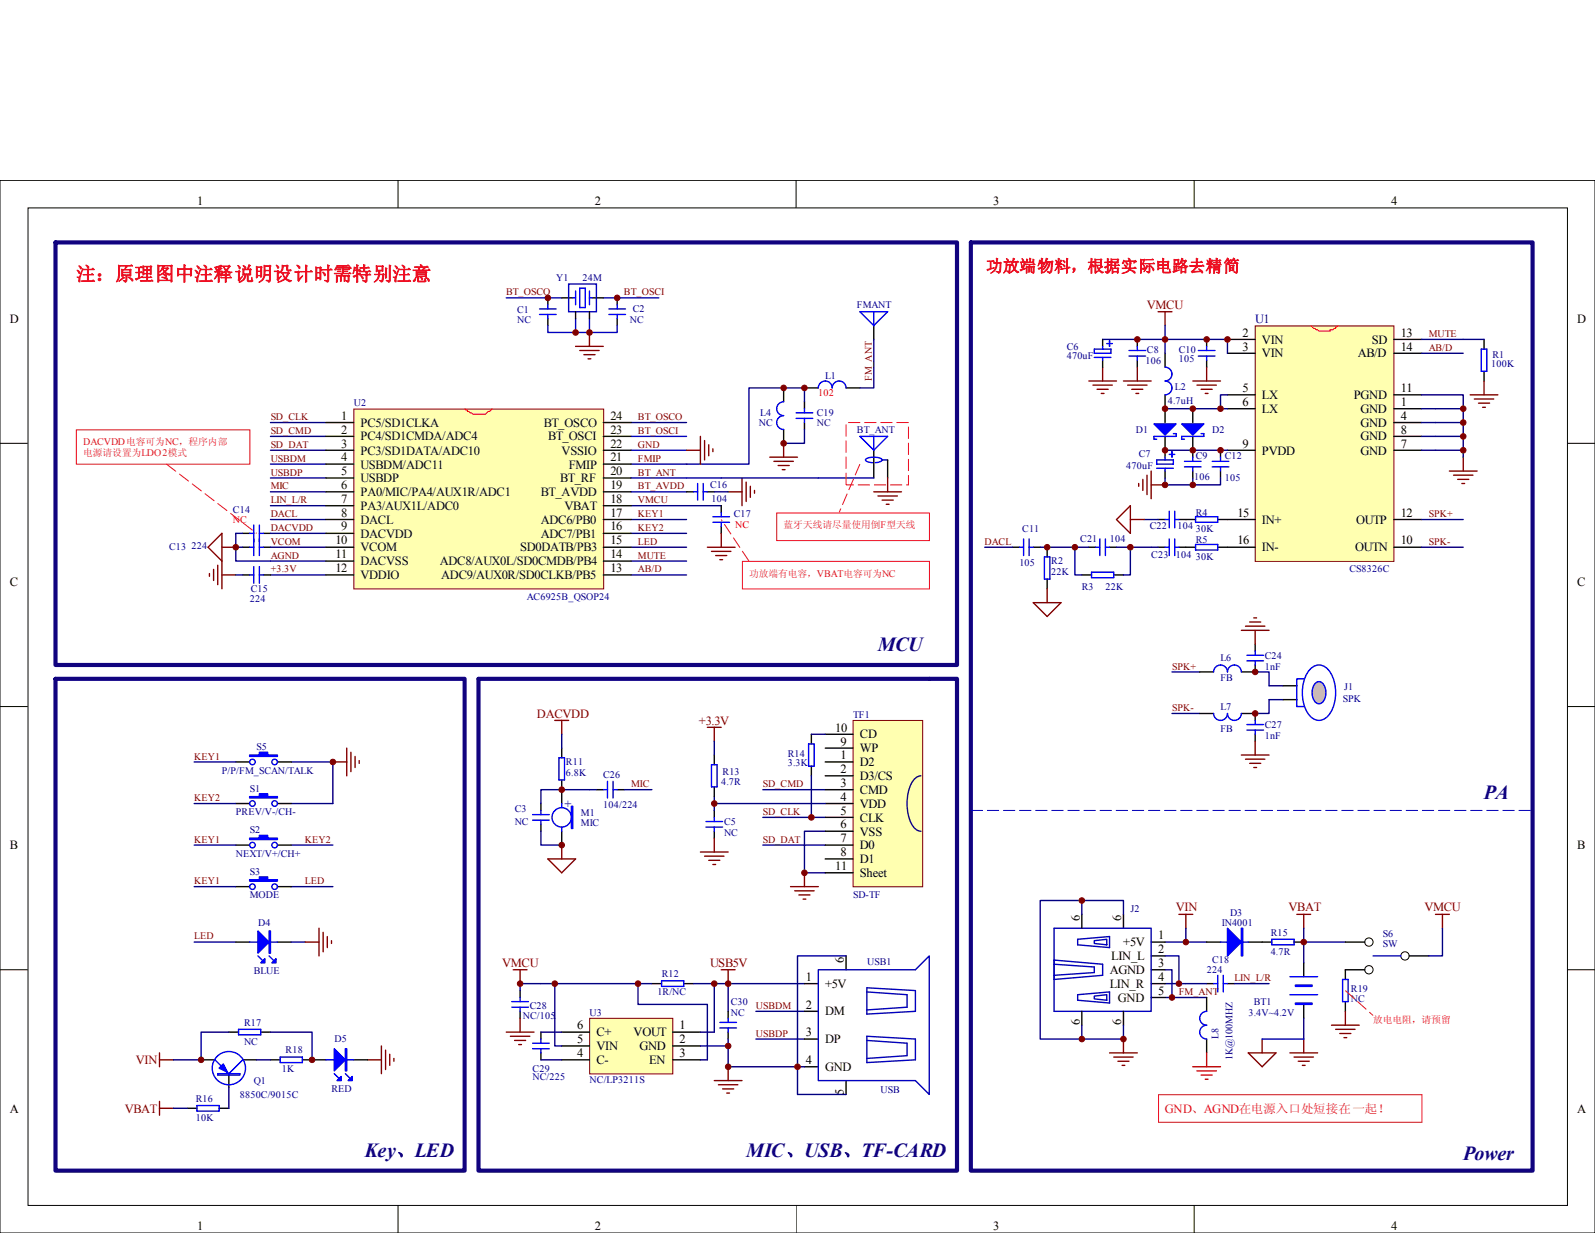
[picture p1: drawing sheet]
<svg xmlns="http://www.w3.org/2000/svg" width="279mm" height="216mm" viewBox="0 0 279 216" stroke-linecap="round" stroke-linejoin="round" font-family="sans-serif">
<g fill="none" stroke="#000" stroke-width=".18">
<path d="M0 31.6h279.4v184.3h-279.4zM4.9 36.4h269.7v174.7h-269.7zM69.7 31.5v4.9M139.5 31.5v4.9M209.2 31.5v4.9M0 77.6h4.9M274.5 77.6h4.9M0 123.7h4.9M274.5 123.7h4.9M0 169.8h4.9M274.5 169.8h4.9M69.7 211v4.9"/>
<path d="M139.5 211v4.9M209.2 211v4.9"/>
</g>
<path d="M123.9 127.4h2.4M125.1 127.4v2.4M138.5 155.3h4.8M139.2 156h3.4M139.9 156.7h2M140.7 157.4h.5M140.9 152.8v2.5" fill="none" stroke="#800000" stroke-width=".24"/>
<path d="M133.6 138.3h11M133.6 143.1h11M133.6 148h11M144.6 145.6h-3.7v7.2h3.7" fill="none" stroke="#000080" stroke-width=".24"/>
<path d="M149.5 126.2h12.1v29.1h-12.1z" fill="#ffffb0"/>
<path d="M149.4 126.2h12.2v29.1h-12.2z" fill="none" stroke="#800000" stroke-width=".18"/>
<g fill="none" stroke="#000" stroke-width=".24">
<path d="M42.5 93.4h1.2M42.5 95.8h1.2M46.2 93.4h1.2M46.2 95.8h1.2M98.4 131v1.7M98.4 136.6v4.1M104.5 138.3h1.2M108.1 138.3h1.2M125.1 132.2v1.7M125.1 137.8v1.7M142.1 128.6v1.7M142.1 134.1v1.7"/>
<path d="M144.6 128.6h4.8M144.6 135.8h4.8M144.6 138.3h4.8M144.6 131h4.8M144.6 133.4h4.8M224.7 120.1h2.5M224.7 122.5h2.5M94.8 140.7v1.2M94.8 144.3v1.3M98.4 145.6v2.4M125.1 141.9v1.2M125.1 145.6v1.2"/>
<path d="M144.6 148h4.8M144.6 140.7h4.8M144.6 143.1h4.8M144.6 145.6h4.8M144.6 150.4h4.8M144.6 152.8h4.8M41.3 165h2.4M48.6 165h2.4M211.4 172.2h1.2M215 172.2h1.2M47.4 185.6h1.7M53 185.6h4.1"/>
<path d="M62 185.6h2.4"/>
</g>
<path d="M161.3 135.8a2.14 2.14 0 0 0-1.7 1.5 8.3 8.3 0 0 0 .4 7.4l.8 .8 .5 .1" fill="none" stroke="#11037f" stroke-width=".24"/>
<path d="M205.3 117.7h4.9M104.5 138.3h-9.7v2.4M109.3 138.3h4.9M125.1 139.5v1.2h19.5M142.1 128.6h2.5M142.1 135.8v7.3M205.3 124.9h4.9M94.8 145.6v2.4h3.6M34 165h7.3" fill="none" stroke="#000080" stroke-width=".24"/>
<g fill="none" stroke="#00f" stroke-width=".24">
<path d="M43.7 93.4h.8M43.7 95.8h.8M44.5 91.9v5.4M45.4 93.4h.8M45.4 91.9v5.4M45.4 95.8h.8M228.4 118.9h-1.2v3.6M229.4 117.3a2.13 2.13 0 0 1 3.7 .6 7.1 7.1 0 0 1-.4 7.4 2.13 2.13 0 0 1-3.7-.6 7.1 7.1 0 0 1 .4-7.4zM97.9 132.7h1v3.9h-1zM105.7 138.3h.7M106.4 136.8v2.9M107.4 138.3h.7"/>
<path d="M107.4 136.8v2.9M124.6 133.9h1v3.9h-1zM141.6 130.3h1v3.8h-1zM93.3 143.6h2.9M93.3 142.6h2.9M94.8 141.9v.7M94.8 143.6v.7M98.4 140.7v.7M98.4 144.8v.8M123.7 143.9h2.9M123.7 144.8h2.9M125.1 143.1v.8"/>
<path d="M125.1 144.8v.8M43.7 165h4.9M45.2 167.4l1 1M47.1 167.4l1 1M212.6 172.2h.7M213.3 170.8v2.9M214.3 172.2h.7M214.3 170.8v2.9M49.1 185.1h3.9v1h-3.9zM57.1 185.6h4.9M58.6 188l.9 1M60.5 188l1 1"/>
<circle cx="98.4" cy="143.1" r="1.7"/>
</g>
<g fill="#00f" stroke="#00f" stroke-width=".24">
<path d="M58.6 183.6l1.9 2-1.9 1.9z"/>
<path d="M61 189.2l.7-.7v.7z"/>
<path d="M59 189.2l.8-.7v.7z"/>
<path d="M45.2 163l1.9 2-1.9 1.9z"/>
<path d="M48.3 167.9v.7h-.7z"/>
<path d="M46.4 167.9v.7h-.7z"/>
<path d="M100.1 141.2h.2v3.9h-.2z" fill-rule="evenodd"/>
<path d="M60.5 183.6h.2v3.9h-.2z" fill-rule="evenodd"/>
<path d="M47.1 163h.3v3.9h-.3z" fill-rule="evenodd"/>
</g>
<g fill="none" stroke="#800000" stroke-width=".24">
<path d="M97.2 126.1h2.4M98.4 126.1v2.5M96 150.4h4.8l-2.4 2.4zM98.4 148v2.4M122.7 149.2h4.9M123.4 149.9h3.4M124.2 150.6h1.9M124.9 151.4h.5M125.1 146.8v2.4M27.9 185.6h2.5M27.9 184.4v2.4M64.4 185.6h2.4"/>
<path d="M66.8 183.1v4.9M67.5 183.9v3.4M68.3 184.6v1.9M69 185.3v.5"/>
</g>
<path d="M9.7 42.4h157.9v74h-157.9zM170.1 42.4h98.4v162.6h-98.4zM9.7 118.9h71.7v86.1h-71.7zM83.8 118.9h83.8v86.1h-83.8z" fill="none" stroke="#11037f" stroke-width=".73"/>
<path d="M230.3 119.7a.96 .96 0 0 1 1-.3 .96 .96 0 0 1 .7 .7 2.5 2.5 0 0 1-.6 3 1.01 1.01 0 0 1-1.3-.7 2.8 2.8 0 0 1 .2-2.7z" fill-rule="evenodd" fill="#c0c0c0" stroke="#00f" stroke-width=".24"/>
<g fill="none" stroke="#00f" stroke-width=".24">
<path d="M94.5 54.1h2.9M94.5 55.1h2.9M96 53.4v.7M96 55.1v.7M100.3 52.2h.5M100.8 50.9v2.5M101.6 50.5h.9v3.4h-.9zM103.3 50.9v2.5M103.3 52.2h.4M106.7 54.1h2.9M106.7 55.1h2.9M108.1 53.4v.7"/>
<path d="M108.1 55.1v.7M150.6 54.6h4.9l-2.4 2.4zM153.1 54.6v2.4M137.3 70.4a1.21 1.21 0 0 0-1.2 1.2 1.21 1.21 0 0 0 1.2 1.2 1.21 1.21 0 0 0-1.2 1.2 1.21 1.21 0 0 0 1.2 1.2M139.5 73.3h2.9M139.5 72.3h2.9M140.9 71.6v.7M140.9 73.3v.7M143.3 67.9a1.21 1.21 0 0 1 1.3-1.2 1.21 1.21 0 0 1 1.2 1.2 1.22 1.22 0 0 1 1.2-1.2 1.22 1.22 0 0 1 1.2 1.2M150.6 76.4h4.9l-2.4 2.4zM153.1 76.4v2.4M44.5 99.2v2.9"/>
<path d="M45.4 99.2v2.9M121.5 86.1h.7M122.2 84.7v2.9M123.2 86.1h.7M123.2 84.7v2.9M124.9 90.5h2.9M124.9 91.5h2.9M126.3 89.8v.7M126.3 91.5v.7M152.8 81a1.26 1.26 0 0 1-1.2-.5 2.5 2.5 0 0 1 2.8-.2l.1 .2a1.28 1.28 0 0 1-1.2 .5M43.7 100.7h.8M45.4 100.7h.8"/>
<path d="M227.2 122.5v1.2h1.2M211.4 177.1a1.21 1.21 0 0 0-1.2 1.2 1.21 1.21 0 0 0 1.2 1.2 1.21 1.21 0 0 0-1.2 1.2 1.21 1.21 0 0 0 1.2 1.2M213.8 165h4.9M222.8 164.5h3.9v.9h-3.9zM225.9 174.2h4.9M225.9 171h4.9M235.2 171.5h1v3.9h-1zM240.5 167.4h4.9M34.5 193.6h3.9v1h-3.9zM37.7 185.6l2.4 2.4 2.4-2.4M38.1 188h3.9v.2h-3.9zM41.5 184.5a2.91 2.91 0 0 0-4.3 2.4 2.91 2.91 0 0 0 4 2.8 2.91 2.91 0 0 0 .8-4.9l-.4-.3"/>
<path d="M41.8 180.2h3.9v1h-3.9zM221.1 181.9h7.3"/>
<circle cx="44.2" cy="133.4" r=".49"/>
<circle cx="48.1" cy="133.4" r=".49"/>
<circle cx="44.2" cy="148" r=".49"/>
<circle cx="44.2" cy="155.3" r=".49"/>
<circle cx="44.2" cy="140.7" r=".49"/>
<circle cx="48.1" cy="148" r=".49"/>
<circle cx="48.1" cy="140.7" r=".49"/>
<circle cx="48.1" cy="155.3" r=".49"/>
</g>
<g fill="none" stroke="#800000" stroke-width=".24">
<path d="M37.4 99.7v1.9M38.1 99v3.4M38.9 98.2l-2.5-2.4 2.5-2.4v9.7M38.9 95.8h2.4M123.9 95.8h4.9M124.6 96.5h3.4M125.4 97.3h1.9M126.1 98h.5M126.3 93.4v2.4M36.7 100.4v.5M38.9 100.7h2.4M58.3 133.4h2.4"/>
<path d="M60.7 131v4.8M61.5 131.7v3.4M62.2 132.5v1.9M62.9 133.2v.5M53.5 165h2.4M55.9 162.5v4.9M56.6 163.3v3.4M57.3 164v1.9M58.1 164.7v.5M206.5 160.1h2.4M207.7 160.1v2.4M227.2 160.1h2.4"/>
<path d="M228.4 160.1v2.4M233.2 179.5h4.9M235.7 177.1v2.4M251.5 160.1h2.4M252.7 160.1v2.4M27.9 192.9v2.4M27.9 194.1h2.5M194.4 184.4h4.8M195.1 185.1h3.4M195.8 185.8h2M196.6 186.5h.4M196.8 181.9v2.5"/>
<path d="M218.7 184.4h4.8l-2.4 2.4zM221.1 181.9v2.5M225.9 184.4h4.9M226.7 185.1h3.4M227.4 185.8h2M228.1 186.5h.5M228.4 181.9v2.5M234 180.2h3.4M234.7 181h1.9M235.4 181.7h.5"/>
</g>
<g fill="none" stroke="#000080" stroke-width=".24">
<path d="M153.1 59.4v8.5h-2.5M47.4 74h9.7M47.4 76.4h9.7M47.4 78.8h9.7M110.5 74h9.8M140.9 70.3v-2.4h-9.7v13.4h-20.7M140.9 75.2v2.4h-3.6M41.3 95.8h1.2M42.5 93.4h-1.2v4.8h15.8M47.4 88.5h9.7M47.4 93.4h9.7M47.4 95.8h9.7"/>
<path d="M47.4 81.3h9.7M47.4 83.7h9.7M47.4 86.1h9.7M47.4 91h9.7M110.5 88.5h15.8M110.5 93.4h9.8M110.5 95.8h9.8M110.5 98.2h9.8M41.3 100.7h1.2M47.4 100.7h9.7M110.5 100.7h9.8M51 133.4h7.3"/>
<path d="M98.4 128.6v2.4M125.1 129.8v2.4M51 140.7h7.3M51 148h7.3M51 155.3h7.3M125.1 140.7v1.2M189.5 157.7v2.4M51 165h2.5M189.5 179.5v2.4M196.8 160.1v-2.4h-14.6v24.2h14.6v-2.4M204.1 169.8h1.2v4.9M204.1 167.4h2.4v4.8"/>
<path d="M204.1 172.2h7.3M204.1 165h7.3M204.1 174.7h7.3M207.7 162.5v2.5M216.2 172.2h6.1M228.4 165h7.3M228.4 162.5v6.1M228.4 178.3v3.6M252.7 162.5v4.9h-2.5M30.4 194.1h2.4M40.1 180.7h-4.9v4.9h-4.8M40.1 190.4v3.7"/>
<path d="M44.9 185.6h2.5M47.4 180.7h7.3v4.9"/>
</g>
<g fill="none" stroke="#000" stroke-width=".24">
<path d="M96 52.2v1.2M96 55.8v1.2M98.4 52.2h1.9M100.8 54.6v1.2M103.3 54.6v1.2M103.7 52.2h2M108.1 52.2v1.2M108.1 55.8v1.2M153.1 57v2.4M137.3 67.9v2.4M137.3 75.2v2.4M140.9 67.9h2.4"/>
<path d="M140.9 70.3v1.3M140.9 74v1.2M148.2 67.9h2.4M153.1 78.8v4.9M120.3 86.1h1.2M123.9 86.1h1.2M126.3 88.5v1.3M126.3 92.2v1.2M155.5 80.5v3.2M42.5 100.7h1.2M46.2 100.7h1.2M41.3 133.4h2.4"/>
<path d="M48.6 133.4h2.4M41.3 140.7h2.4M41.3 148h2.4M41.3 155.3h2.4M48.6 140.7h2.4M48.6 148h2.4M48.6 155.3h2.4M189.5 160.1v2.4M189.5 177.1v2.4M196.8 160.1v2.4M196.8 177.1v2.4M201.7 165h2.4"/>
<path d="M201.7 174.7h2.4M201.7 172.2h2.4M201.7 169.8h2.4M201.7 167.4h2.4M211.4 165h2.4M211.4 174.7v2.4M218.7 165h4.1M226.7 165h1.7M228.4 168.6v2.4M228.4 175.9v2.4M235.7 165h3.4M235.7 175.4v1.7"/>
<path d="M239.1 169.8h-3.4v1.7M246.8 167.4h3.4M32.8 194.1h1.7M35.2 185.6h2.5M38.4 194.1h1.7M40.1 188v2.4M40.1 180.7h1.7M42.5 185.6h2.4M45.7 180.7h1.7M211.4 181.9v2.5"/>
</g>
<g fill="#00f" stroke="#00f" stroke-width=".24">
<path d="M215 162.5l2.4 2.5-2.4 2.4z"/>
<path d="M38.4 187l.7-.7 .7 1.5z"/>
<path d="M217.4 162.5h.3v4.9h-.3z" fill-rule="evenodd"/>
<path d="M226.9 172.5h2.9v.2h-2.9z" fill-rule="evenodd"/>
<path d="M226.9 175.6h2.9v.3h-2.9z" fill-rule="evenodd"/>
<path d="M43.7 132.2h1.7v-.5h1.5v.5h1.7v.3h-4.9z" fill-rule="evenodd"/>
<path d="M43.7 139.5h1.7v-.5h1.5v.5h1.7v.2h-4.9z" fill-rule="evenodd"/>
<path d="M43.7 146.8h1.7v-.5h1.5v.5h1.7v.2h-4.9z" fill-rule="evenodd"/>
<path d="M43.7 154h1.7v-.4h1.5v.4h1.7v.3h-4.9z" fill-rule="evenodd"/>
</g>
<g fill="none" stroke="#0000bf" stroke-width=".24">
<path d="M88.7 52.2h9.7M96 57v1.2h12.1v-1.2M99.6 49.7h4.9v4.9h-4.9zM100.8 55.8v2.4M103.3 55.8v2.4M105.7 52.2h9.7M110.5 76.4h9.8M110.5 78.8h9.8M110.5 83.7h15.8M110.5 86.1h9.8M143.3 83.7h9.8M154.5 80.5h1"/>
<path d="M184.6 162.5h17.1v14.6h-17.1zM184.6 168.8l7.1 .5v1l-7.1 .5M184.6 168.1l8.6 .7v2l-8.6 .7M188.8 164.5l5.6-.5v1.9l-5.6-.5zM188.8 174.2l5.6-.5v1.9l-5.6-.5zM191.7 174.4l2.2-.2v.9l-2.2-.2zM191.7 164.7l2.2-.2v.9l-2.2-.2z"/>
</g>
<path d="M208.9 186.8h4.9M209.7 187.5h3.4M210.4 188.2h1.9M211.1 189h.5M211.4 184.4v2.4" fill="none" stroke="#bf0000" stroke-width=".24"/>
<g fill="none" stroke="#000" stroke-width=".18">
<circle cx="239.8" cy="169.8" r=".73"/>
<circle cx="239.8" cy="165" r=".73"/>
<circle cx="246.1" cy="167.4" r=".73"/>
</g>
<path d="M235.7 173.5l4.8 4.3" fill="none" stroke="#ee0e22" stroke-width=".18" stroke-dasharray="2.1 .7" stroke-linecap="butt"/>
<path d="M202.9 191.7h46.2v4.8h-46.2z" fill="none" stroke="#ee0e22" stroke-width=".18"/>
<path d="M220 57.2h24.2v41.1h-24.2z" fill="#ffffb0"/>
<path d="M219.9 57.1h24.3v41.2h-24.3z" fill="none" stroke="#800000" stroke-width=".18"/>
<g fill="none" stroke="#000" stroke-width=".24">
<path d="M193.2 59.4v1.2M199.2 59.4v1.2M211.4 59.4v1.2M215 59.4h4.9M244.2 59.4h4.8M260 59.4v1.7M193.2 63.1v1.2M199.2 63.1v1.2M204.1 61.9v2.4M204.1 69.1v4.9M204.1 76.4v3.7M208.9 71.6v2.4"/>
<path d="M208.9 76.4v3.7M211.4 63.1v1.2M213.8 78.8v1.3M215 61.9h4.9M215 69.1h4.9M215 78.8h4.9M215 71.6h4.9M244.2 61.9h4.8M244.2 74h4.8M244.2 69.1h4.8M244.2 78.8h4.8M244.2 71.6h4.8"/>
<path d="M244.2 76.4h4.8M260 65v1.7M177.4 95.8h1.2M181 95.8h1.2M183.4 95.8v1.7M190.7 95.8h1.2M194.4 95.8h1.2M202.9 95.8h1.2M202.9 91h1.2M204.1 82.5v1.2M206.5 95.8h2.9M206.5 91h2.9"/>
<path d="M208.9 82.5v1.2M213.3 95.8h6.6M213.3 91h6.6M213.8 82.5v1.2M244.2 95.8h4.8M244.2 91h4.8M183.4 101.4v1.7M189.5 100.7h1.7M195.1 100.7h1.7M210.2 117.7h2.4M219.9 116.4v1.3h-2.5M219.9 112.8v1.2"/>
<path d="M210.2 124.9h2.4M217.4 124.9h2.5v1.2M219.9 128.6v1.2M140.9 172.2h2.4M140.9 177.1h2.4M148.2 167.4v2.4M140.9 181.9h2.4M140.9 186.8h2.4M148.2 189.2v2.4"/>
</g>
<path d="M229.6 57l.5 .5h.2a2.51 2.51 0 0 0 2.2 .5h.5v-.3h.5l.2-.2h.3v-.2h.2l.3-.3" fill="none" stroke="#f00" stroke-width=".18"/>
<g fill="none" stroke="#000080" stroke-width=".24">
<path d="M193.2 59.4h21.8v2.5M204.1 57v4.9M249 59.4h11M204.1 78.8h10.9M213.8 71.6h1.2M215 69.1h-1.2v2.5h-9.7M249 69.1h7.3v11M249 78.8h7.3M249 71.6h7.3M249 61.9h7.3M249 74h7.3M249 76.4h7.3"/>
<path d="M172.5 95.8h4.9M182.2 95.8h6.1M190.7 95.8h-2.4v4.9h1.2M195.6 95.8h7.3M198 95.8v4.9h-1.2M200.4 91h2.5M204.1 83.7v1.2h9.7v-1.2M208.9 83.7v1.2M249 91h7.3M249 95.8h7.3M219.9 117.7h2.4v2.4h2.4M224.7 122.5h-2.4v2.4h-2.4"/>
<path d="M127.6 172.2h13.3M132.4 177.1h8.5M148.2 167.4h-8.5v24.2h8.5M127.6 186.8h13.3M132.4 181.9h8.5"/>
</g>
<g fill="none" stroke="#00f" stroke-width=".24">
<path d="M194.4 59.7v.9M191.7 61.1h2.9v.8h-2.9zM191.7 62.6h2.9M193.2 60.6v.5M193.2 62.6v.5M193.9 60.2h.9M197.8 62.3h2.9M197.8 61.4h2.9M199.2 60.6v.8M199.2 62.3v.8M204.1 64.3a1.21 1.21 0 0 1 1.2 1.2 1.21 1.21 0 0 1-1.2 1.2 1.21 1.21 0 0 1 1.2 1.2 1.21 1.21 0 0 1-1.2 1.2M204.8 79.6h1"/>
<path d="M205.3 79.1v1M205.5 75.9h.5v.5h-3.9v.5h.5M209.9 62.3h2.9M209.9 61.4h2.9M210.4 75.9h.5v.5h-3.9v.5h.5M211.4 60.6v.8M211.4 62.3v.8M259.5 61.1h1v3.9h-1zM178.6 95.8h.7M179.3 94.4v2.9M180.3 95.8h.7M180.3 94.4v2.9"/>
<path d="M182.9 97.5h1v3.9h-1zM191.9 95.8h.8M192.7 94.4v2.9M193.6 95.8h.8M193.6 94.4v2.9M202.6 80.5h2.9v.8h-2.9zM202.6 82h2.9M204.1 80.1v.4M204.1 82v.5M204.1 95.8h.7M204.1 91h.7M204.8 89.5v2.9"/>
<path d="M204.8 94.4v2.9M205.8 95.8h.7M205.8 89.5v2.9M205.8 94.4v2.9M205.8 91h.7M207.5 81.8h2.9M207.5 80.8h2.9M208.9 80.1v.7M208.9 81.8v.7M209.4 90.5h3.9v1h-3.9zM209.4 95.3h3.9v1h-3.9zM212.3 81.8h3"/>
<path d="M212.3 80.8h3M213.8 80.1v.7M213.8 81.8v.7M191.2 100.2h3.9v1h-3.9zM212.6 117.7a1.22 1.22 0 0 1 1.2-1.3 1.22 1.22 0 0 1 1.2 1.3 1.21 1.21 0 0 1 1.2-1.3 1.21 1.21 0 0 1 1.3 1.3M218.4 114.7h2.9M218.4 115.7h2.9M219.9 114v.7M219.9 115.7v.7M212.6 124.9a1.22 1.22 0 0 0 1.2 1.2 1.22 1.22 0 0 0 1.2-1.2 1.21 1.21 0 0 0 .9 1.2 1.21 1.21 0 0 0 1.3-.5l.3-.7M218.4 126.9h2.9M218.4 127.8h2.9"/>
<path d="M219.9 126.1v.8M219.9 127.8v.8"/>
</g>
<g fill="none" stroke="#800000" stroke-width=".24">
<path d="M103.3 58.2v2.4M202.9 54.6h2.4M204.1 54.6v2.4M100.8 60.6h4.9M101.6 61.4h3.4M102.3 62.1h1.9M103 62.8h.5M120.3 78.8h2.4M122.7 76.4v4.9M123.4 77.1v3.4M124.2 77.9v1.9M124.9 78.6v.5"/>
<path d="M137.3 77.6v2.5M190.7 66.7h4.9M191.4 67.4h3.4M192.2 68.2h1.9M192.9 68.9h.5M193.2 64.3v2.4M196.8 66.7h4.9M197.5 67.4h3.4M198.3 68.2h1.9M199 68.9h.5M199.2 64.3v2.4M208.9 66.7h4.9"/>
<path d="M209.7 67.4h3.4M210.4 68.2h1.9M211.1 68.9h.5M211.4 64.3v2.4M257.5 69.1h4.9M258.3 69.9h3.4M259 70.6h1.9M259.7 71.3h.5M260 66.7v2.4M127.6 86.1h2.4M130 83.7v4.8M130.7 84.4v3.4"/>
<path d="M131.4 85.1v2M132.2 85.9v.5M134.8 80.1h4.9M135.6 80.8h3.4M136.3 81.5h1.9M137 82.2h.5M153.1 86.1h4.8M153.8 86.8h3.4M154.5 87.6h2M155.2 88.3h.5M155.5 83.7v2.4M195.6 91l2.4-2.5v4.9z"/>
<path d="M198 91h2.4M199.5 84.7v.4M200.2 83.9v2M200.9 83.2v3.4M201.7 82.5v4.8M201.7 84.9h2.4M253.9 82.5h4.8M254.6 83.2h3.4M255.3 83.9h2M256.1 84.7h.5M256.3 80.1v2.4M181 105.5h4.9l-2.5 2.4z"/>
<path d="M183.4 103.1v2.4M217.4 110.4h4.9M218.2 109.6h3.4M218.9 108.9h1.9M219.6 108.2h.5M219.9 110.4v2.4M217.4 132.2h4.9M218.2 132.9h3.4M218.9 133.7h1.9M219.6 134.4h.5M219.9 129.8v2.4M126.3 169.8h2.5"/>
<path d="M127.6 169.8v2.4M125.1 189.2h4.9M125.9 189.9h3.4M126.6 190.7h1.9M127.3 191.4h.5M127.6 186.8v2.4"/>
</g>
<g fill="#00f" stroke="#00f" stroke-width=".24">
<path d="M202.1 74.2h3.9l-1.9 2z"/>
<path d="M207 74.2h3.9l-2 2z"/>
</g>
<g fill="#800000" stroke="#800000" stroke-width=".18">
<circle cx="219.9" cy="117.7" r=".49"/>
<circle cx="219.9" cy="124.9" r=".49"/>
<circle cx="215" cy="59.4" r=".49"/>
<circle cx="211.4" cy="59.4" r=".48"/>
<circle cx="199.2" cy="59.4" r=".49"/>
<circle cx="204.1" cy="71.6" r=".49"/>
<circle cx="204.1" cy="59.4" r=".49"/>
<circle cx="204.1" cy="78.8" r=".49"/>
<circle cx="208.9" cy="71.6" r=".49"/>
<circle cx="208.9" cy="78.8" r=".49"/>
<circle cx="213.8" cy="71.6" r=".48"/>
<circle cx="213.8" cy="78.8" r=".48"/>
<circle cx="204.1" cy="84.9" r=".49"/>
<circle cx="208.9" cy="84.9" r=".49"/>
<circle cx="256.3" cy="71.6" r=".49"/>
<circle cx="256.3" cy="74" r=".49"/>
<circle cx="256.3" cy="76.4" r=".49"/>
<circle cx="256.3" cy="78.8" r=".49"/>
<circle cx="198" cy="95.8" r=".49"/>
<circle cx="188.3" cy="95.8" r=".48"/>
<circle cx="183.4" cy="95.8" r=".48"/>
<circle cx="140.9" cy="152.8" r=".48"/>
<circle cx="125.1" cy="140.7" r=".49"/>
<circle cx="142.1" cy="143.1" r=".49"/>
</g>
<path d="M170.1 141.9h98.4" fill="none" stroke="#0000bf" stroke-width=".18" stroke-dasharray="2.1 .7" stroke-linecap="butt"/>
<path d="M127.6 172.2v4.9" fill="none" stroke="#11037f" stroke-width=".24"/>
<path d="M143.3 169.8h17.1l2.4-2.4v24.2l-2.4-2.4h-17.1zM151.8 173.7l7.1 .5v2.2l-7.1 .4M151.8 173l8.6 .5v3.6l-8.6 .5zM151.8 182.2l7.1 .5v2.1l-7.1 .5M151.8 181.5l8.6 .4v3.7l-8.6 .5z" fill="none" stroke="#0000bf" stroke-width=".24"/>
<path d="M103.4 178.4h14.5v9.6h-14.5z" fill="#ffffb0"/>
<path d="M103.3 178.3h14.6v9.7h-14.6z" fill="none" stroke="#800000" stroke-width=".18"/>
<g fill="none" stroke="#000" stroke-width=".24">
<path d="M91.1 173.5v1.2M91.1 177.1v1.2M114.2 172.2h1.7M119.8 172.2h1.7M127.6 177.1v1.2M94.8 180.7v1.2M94.8 184.4v1.2M98.4 180.7h4.9M98.4 183.1h4.9M98.4 185.6h4.9M117.8 180.7h4.9M117.8 183.1h4.9"/>
<path d="M117.8 185.6h4.9M127.6 180.7v1.2"/>
</g>
<g fill="none" stroke="#00f" stroke-width=".24">
<path d="M89.7 176.4h2.9M89.7 175.4h2.9M91.1 174.7v.7M91.1 176.4v.7M115.9 171.8h3.9v.9h-3.9zM126.1 180h2.9M126.1 179h2.9M127.6 178.3v.7M127.6 180v.7M93.3 182.7h2.9M93.3 183.6h2.9M94.8 181.9v.8"/>
<path d="M94.8 183.6v.8"/>
</g>
<path d="M89.9 169.8h2.4M91.1 169.8v2.4M91.1 178.3v2.4M88.7 180.7h4.8M89.4 181.5h3.4M90.1 182.2h2M90.9 182.9h.5" fill="none" stroke="#800000" stroke-width=".24"/>
<path d="M110.5 91h9.8M97.2 172.2v10.9h1.2M111.8 172.2v3.7h12.1v9.7h-1.2M114.2 172.2h-23.1v1.3M121.5 172.2h6.1M125.1 172.2v8.5h-2.4M94.8 180.7h3.6M94.8 185.6h3.6M122.7 183.1h4.9M127.6 181.9v4.9" fill="none" stroke="#000080" stroke-width=".24"/>
<g fill="#800000" stroke="#800000" stroke-width=".18">
<circle cx="127.6" cy="172.2" r=".48"/>
<circle cx="127.6" cy="186.8" r=".48"/>
<circle cx="139.7" cy="186.8" r=".49"/>
<circle cx="125.1" cy="172.2" r=".49"/>
<circle cx="97.2" cy="172.2" r=".49"/>
<circle cx="127.6" cy="183.2" r=".48"/>
<circle cx="111.8" cy="172.2" r=".49"/>
<circle cx="91.1" cy="172.2" r=".48"/>
<circle cx="196.8" cy="181.9" r=".48"/>
<circle cx="189.5" cy="157.7" r=".49"/>
<circle cx="189.5" cy="181.9" r=".49"/>
<circle cx="207.7" cy="165" r=".48"/>
<circle cx="228.4" cy="165" r=".49"/>
<circle cx="205.3" cy="174.7" r=".48"/>
<circle cx="206.5" cy="172.2" r=".49"/>
</g>
<path d="M62.1 71.7h43.6v31.4h-43.6z" fill="#ffffb0"/>
<path d="M62 71.6h43.7v31.5h-43.7z" fill="none" stroke="#800000" stroke-width=".18"/>
<g fill="none" stroke="#080d02" stroke-width=".24">
<path d="M57.1 76.4h4.9M57.1 74h4.9M57.1 78.8h4.9M105.7 76.4h4.8M105.7 74h4.8M105.7 78.8h4.8M57.1 91h4.9M57.1 95.8h4.9M57.1 88.5h4.9M57.1 98.2h4.9M57.1 93.4h4.9M57.1 83.7h4.9"/>
<path d="M57.1 81.3h4.9M57.1 86.1h4.9M105.7 91h4.8M105.7 95.8h4.8M105.7 88.5h4.8M105.7 98.2h4.8M105.7 93.4h4.8M105.7 83.7h4.8M105.7 81.3h4.8M105.7 86.1h4.8M57.1 100.7h4.9M105.7 100.7h4.8"/>
</g>
<path d="M81.4 71.6l.2 .2h.3v.2h.2a2.49 2.49 0 0 0 2.2 .5 .92 .92 0 0 0 1.2-.5h.3l.4-.4" fill="none" stroke="#f00" stroke-width=".18"/>
<path d="M125.1 86.1h2.5M126.3 83.7h17M34 133.4h7.3M58.3 133.4v7.3M34 140.7h7.3M34 148h7.3M34 155.3h7.3" fill="none" stroke="#000080" stroke-width=".24"/>
<g fill="#800000" stroke="#800000" stroke-width=".18">
<circle cx="98.4" cy="138.3" r=".49"/>
<circle cx="98.4" cy="148" r=".49"/>
<circle cx="54.7" cy="185.6" r=".48"/>
<circle cx="35.2" cy="185.6" r=".48"/>
<circle cx="58.3" cy="133.4" r=".49"/>
<circle cx="96" cy="52.2" r=".48"/>
<circle cx="108.1" cy="52.2" r=".49"/>
<circle cx="100.8" cy="58.2" r=".49"/>
<circle cx="103.3" cy="58.2" r=".49"/>
<circle cx="41.3" cy="95.8" r=".49"/>
<circle cx="140.9" cy="67.9" r=".48"/>
<circle cx="137.3" cy="77.6" r=".49"/>
<circle cx="137.3" cy="67.9" r=".49"/>
</g>
<path d="M13.4 75.3h30.4v6h-30.4zM130 98.3h32.8v4.8h-32.8zM136.1 89.8h26.7v4.9h-26.7z" fill="none" stroke="#ee0e22" stroke-width=".18"/>
<path d="M29.2 81.3l15.7 12.1M131.2 98.2l-4.9-7.2M148.2 84.9v-10.9h10.9v10.9h-10.9M150.6 81.3l-3.6 8.5" fill="none" stroke="#ee0e22" stroke-width=".18" stroke-dasharray="2.1 .7" stroke-linecap="butt"/>
<g font-size="3.5" fill="#11037f">
<text x="153.8" y="114">MCU</text>
<text x="259.9" y="140">PA</text>
<text x="63.9" y="202.5">Key、LED</text>
<text x="130.7" y="202.5">MIC、USB、TF-CARD</text>
<text x="256.3" y="203">Power</text>
</g>
<text font-size="3.4" fill="#ee0e22" x="13.4" y="49.1">注：原理图中注释说明设计时需特别注意</text>
<text font-size="2.9" fill="#ee0e22" x="172.7" y="47.6">功放端物料，根据实际电路去精简</text>
<g font-size="2.2">
<text x="34.5" y="35.9">1</text>
<text x="104.2" y="35.9">2</text>
<text x="174" y="35.9">3</text>
<text x="243.7" y="35.9">4</text>
<text x="1.7" y="56.6">D</text>
<text x="217.7" y="58.9">2</text>
<text x="245.4" y="58.9">13</text>
<text x="276.3" y="56.6">D</text>
<text x="217.7" y="61.4">3</text>
<text x="221.1" y="60.2">VIN</text>
<text x="221.1" y="62.6">VIN</text>
<text x="237.8" y="62.6">AB/D</text>
<text x="240.3" y="60.2">SD</text>
<text x="245.4" y="61.4">14</text>
<text x="217.7" y="68.7">5</text>
<text x="217.7" y="71.1">6</text>
<text x="221.1" y="69.8">LX</text>
<text x="237.2" y="69.8">PGND</text>
<text x="245.4" y="71.1">1</text>
<text x="245.4" y="68.7">11</text>
<text x="221.1" y="72.3">LX</text>
<text x="238.3" y="74.8">GND</text>
<text x="238.3" y="77.1">GND</text>
<text x="238.3" y="72.3">GND</text>
<text x="245.4" y="73.5">4</text>
<text x="245.4" y="75.9">8</text>
<text x="217.7" y="78.4">9</text>
<text x="221.1" y="79.6">PVDD</text>
<text x="238.3" y="79.6">GND</text>
<text x="245.4" y="78.4">7</text>
<text x="216.7" y="95.3">16</text>
<text x="216.7" y="90.5">15</text>
<text x="221.1" y="91.7">IN+</text>
<text x="237.6" y="91.7">OUTP</text>
<text x="245.4" y="95.3">10</text>
<text x="245.4" y="90.5">12</text>
<text x="221.1" y="96.5">IN-</text>
<text x="237.4" y="96.5">OUTN</text>
<text x="1.7" y="102.6">C</text>
<text x="276.3" y="102.6">C</text>
<text x="146.3" y="128.1">10</text>
<text x="147.2" y="130.6">9</text>
<text x="150.6" y="129.3">CD</text>
<text x="150.6" y="131.7">WP</text>
<text x="147.2" y="135.4">2</text>
<text x="147.2" y="137.8">3</text>
<text x="147.2" y="132.9">1</text>
<text x="150.6" y="136.6">D3/CS</text>
<text x="150.6" y="134.2">D2</text>
<text x="147.2" y="140.2">4</text>
<text x="147.2" y="142.7">5</text>
<text x="150.6" y="141.5">VDD</text>
<text x="150.6" y="143.8">CLK</text>
<text x="150.6" y="139">CMD</text>
<text x="1.7" y="148.7">B</text>
<text x="147.2" y="147.5">7</text>
<text x="147.2" y="145">6</text>
<text x="147.2" y="149.9">8</text>
<text x="150.6" y="148.7">D0</text>
<text x="150.6" y="146.3">VSS</text>
<text x="276.3" y="148.7">B</text>
<text x="146.3" y="152.3">11</text>
<text x="150.6" y="151.1">D1</text>
<text x="150.6" y="153.6">Sheet</text>
<text x="189.1" y="161.3" transform="rotate(-90 189.1 161.3)">6</text>
<text x="196.4" y="161.3" transform="rotate(-90 196.4 161.3)">6</text>
<text x="196.8" y="165.7">+5V</text>
<text x="202.9" y="166.9">2</text>
<text x="202.9" y="164.5">1</text>
<text x="141.1" y="171.8">1</text>
<text x="144.5" y="173">+5V</text>
<text x="147.8" y="168.6" transform="rotate(-90 147.8 168.6)">6</text>
<text x="194.4" y="173">LIN_R</text>
<text x="194.4" y="170.5">AGND</text>
<text x="194.6" y="168.1">LIN_L</text>
<text x="202.9" y="171.8">4</text>
<text x="202.9" y="169.3">3</text>
<text x="141.1" y="176.6">2</text>
<text x="144.5" y="177.8">DM</text>
<text x="189.1" y="179.5" transform="rotate(-90 189.1 179.5)">6</text>
<text x="195.8" y="175.4">GND</text>
<text x="196.4" y="179.5" transform="rotate(-90 196.4 179.5)">6</text>
<text x="202.9" y="174.2">5</text>
<text x="101.1" y="185.1">4</text>
<text x="101.1" y="182.7">5</text>
<text x="101.1" y="180.3">6</text>
<text x="104.5" y="183.9">VIN</text>
<text x="104.5" y="181.4">C+</text>
<text x="111" y="181.4">VOUT</text>
<text x="112" y="183.9">GND</text>
<text x="119" y="180.3">1</text>
<text x="119" y="182.7">2</text>
<text x="119" y="185.1">3</text>
<text x="141.1" y="181.4">3</text>
<text x="144.5" y="182.7">DP</text>
<text x="104.5" y="186.4">C-</text>
<text x="113.7" y="186.4">EN</text>
<text x="141.1" y="186.4">4</text>
<text x="144.5" y="187.5">GND</text>
<text x="147.8" y="191.7" transform="rotate(-90 147.8 191.7)">5</text>
<text x="1.7" y="194.8">A</text>
<text x="276.3" y="194.8">A</text>
<text x="34.5" y="215.4">1</text>
<text x="104.2" y="215.4">2</text>
<text x="174" y="215.4">3</text>
<text x="243.7" y="215.4">4</text>
</g>
<g font-size="2.2" fill="#800000">
<text x="200.9" y="54.1">VMCU</text>
<text x="94.1" y="125.6">DACVDD</text>
<text x="122.4" y="126.9">+3.3V</text>
<text x="206" y="159.6">VIN</text>
<text x="225.7" y="159.6">VBAT</text>
<text x="249.5" y="159.6">VMCU</text>
<text x="88" y="169.3">VMCU</text>
<text x="124.4" y="169.3">USB5V</text>
<text x="23.8" y="186.4">VIN</text>
<text x="21.8" y="194.8">VBAT</text>
</g>
<g font-size="2.2" fill="#000080">
<text x="219.9" y="56.6">U1</text>
<text x="98.9" y="141.5">+</text>
</g>
<g font-size="2.2" fill="#080d02">
<text x="59.8" y="75.9">2</text>
<text x="59.8" y="73.5">1</text>
<text x="63.2" y="77.1">PC4/SD1CMDA/ADC4</text>
<text x="63.2" y="74.8">PC5/SD1CLKA</text>
<text x="95.2" y="74.8">BT_OSCO</text>
<text x="96" y="77.1">BT_OSCI</text>
<text x="106.9" y="75.9">23</text>
<text x="106.9" y="73.5">24</text>
<text x="59.8" y="83.2">5</text>
<text x="59.8" y="78.4">3</text>
<text x="59.8" y="80.8">4</text>
<text x="63.2" y="79.6">PC3/SD1DATA/ADC10</text>
<text x="63.2" y="82">USBDM/ADC11</text>
<text x="98.4" y="79.6">VSSIO</text>
<text x="99.7" y="82">FMIP</text>
<text x="106.9" y="80.8">21</text>
<text x="106.9" y="78.4">22</text>
<text x="106.9" y="83.2">20</text>
<text x="59.8" y="85.7">6</text>
<text x="59.8" y="88.1">7</text>
<text x="63.2" y="84.4">USBDP</text>
<text x="63.2" y="86.9">PA0/MIC/PA4/AUX1R/ADC1</text>
<text x="63.2" y="89.2">PA3/AUX1L/ADC0</text>
<text x="94.7" y="86.9">BT_AVDD</text>
<text x="98.1" y="84.4">BT_RF</text>
<text x="98.9" y="89.2">VBAT</text>
<text x="106.9" y="88.1">18</text>
<text x="106.9" y="85.7">19</text>
<text x="58.8" y="95.3">10</text>
<text x="59.8" y="90.5">8</text>
<text x="59.8" y="92.9">9</text>
<text x="63.2" y="91.7">DACL</text>
<text x="63.2" y="94.1">DACVDD</text>
<text x="94.7" y="91.7">ADC6/PB0</text>
<text x="94.7" y="94.1">ADC7/PB1</text>
<text x="106.9" y="90.5">17</text>
<text x="106.9" y="95.3">15</text>
<text x="106.9" y="92.9">16</text>
<text x="58.8" y="100.2">12</text>
<text x="58.8" y="97.8">11</text>
<text x="63.2" y="101.4">VDDIO</text>
<text x="63.2" y="99">DACVSS</text>
<text x="63.2" y="96.5">VCOM</text>
<text x="77" y="99">ADC8/AUX0L/SD0CMDB/PB4</text>
<text x="77.3" y="101.4">ADC9/AUX0R/SD0CLKB/PB5</text>
<text x="91.1" y="96.5">SD0DATB/PB3</text>
<text x="106.9" y="100.2">13</text>
<text x="106.9" y="97.8">14</text>
</g>
<text font-size="2.2" fill="#ee0e22" x="204" y="194.8">GND、AGND在电源入口处短接在一起！</text>
<g font-size="1.8" fill="#800000">
<text x="88.6" y="51.7">BT_OSCO</text>
<text x="109.3" y="51.7">BT_OSCI</text>
<text x="250.3" y="59">MUTE</text>
<text x="250.3" y="61.5">AB/D</text>
<text x="152.7" y="66.7" transform="rotate(-90 152.7 66.7)">FM_ANT</text>
<text x="47.4" y="73.6">SD_CLK</text>
<text x="47.4" y="76">SD_CMD</text>
<text x="111.8" y="73.6">BT_OSCO</text>
<text x="111.8" y="76">BT_OSCI</text>
<text x="47.4" y="83.3">USBDP</text>
<text x="47.4" y="80.9">USBDM</text>
<text x="47.4" y="78.4">SD_DAT</text>
<text x="111.8" y="80.9">FMIP</text>
<text x="111.8" y="83.3">BT_ANT</text>
<text x="111.8" y="78.4">GND</text>
<text x="47.4" y="85.7">MIC</text>
<text x="47.4" y="88.1">LIN_L/R</text>
<text x="111.8" y="88.1">VMCU</text>
<text x="111.8" y="85.7">BT_AVDD</text>
<text x="47.4" y="90.6">DACL</text>
<text x="47.4" y="93">DACVDD</text>
<text x="47.4" y="95.4">VCOM</text>
<text x="111.8" y="95.4">LED</text>
<text x="111.8" y="90.6">KEY1</text>
<text x="111.8" y="93">KEY2</text>
<text x="172.5" y="95.4">DACL</text>
<text x="250.3" y="90.6">SPK+</text>
<text x="250.3" y="95.4">SPK-</text>
<text x="47.4" y="97.9">AGND</text>
<text x="47.4" y="100.2">+3.3V</text>
<text x="111.8" y="97.9">MUTE</text>
<text x="111.8" y="100.2">AB/D</text>
<text x="205.3" y="117.3">SPK+</text>
<text x="205.3" y="124.5">SPK-</text>
<text x="34" y="133">KEY1</text>
<text x="110.6" y="137.8">MIC</text>
<text x="133.6" y="137.8">SD_CMD</text>
<text x="34" y="140.3">KEY2</text>
<text x="133.6" y="142.7">SD_CLK</text>
<text x="34" y="147.6">KEY1</text>
<text x="53.4" y="147.6">KEY2</text>
<text x="133.6" y="147.6">SD_DAT</text>
<text x="34" y="154.9">KEY1</text>
<text x="53.4" y="154.9">LED</text>
<text x="34" y="164.5">LED</text>
<text x="216.2" y="171.8">LIN_L/R</text>
<text x="132.4" y="176.7">USBDM</text>
<text x="206.5" y="174.2">FM_ANT</text>
<text x="132.4" y="181.5">USBDP</text>
</g>
<g font-size="1.8" fill="#000080">
<text x="97.5" y="49.3">Y1</text>
<text x="102" y="49.3">24M</text>
<text x="150.1" y="53.9">FMANT</text>
<text x="90.6" y="54.9">C1</text>
<text x="90.6" y="56.6">NC</text>
<text x="110.3" y="56.6">NC</text>
<text x="110.8" y="54.7">C2</text>
<text x="186.9" y="61.2">C6</text>
<text x="186.9" y="62.9">470uF</text>
<text x="200.7" y="63.7">106</text>
<text x="200.9" y="61.9">C8</text>
<text x="206.5" y="61.9">C10</text>
<text x="206.5" y="63.4">105</text>
<text x="261.2" y="64.3">100K</text>
<text x="261.5" y="62.7">R1</text>
<text x="62" y="71.1">U2</text>
<text x="144.5" y="66.3">L1</text>
<text x="204.6" y="70.7">4.7uH</text>
<text x="205.8" y="68.2">L2</text>
<text x="132.9" y="74.5">NC</text>
<text x="133.2" y="72.8">L4</text>
<text x="143.1" y="72.8">C19</text>
<text x="150.1" y="75.8">BT_ANT</text>
<text x="199" y="75.8">D1</text>
<text x="212.3" y="75.8">D2</text>
<text x="197.3" y="82">470uF</text>
<text x="199.5" y="80.1">C7</text>
<text x="209.2" y="84">106</text>
<text x="209.5" y="80.3">C9</text>
<text x="214.5" y="80.3">C12</text>
<text x="40.8" y="89.8">C14</text>
<text x="124.4" y="85.4">C16</text>
<text x="124.6" y="87.9">104</text>
<text x="214.5" y="84.2">105</text>
<text x="128.5" y="90.6">C17</text>
<text x="179.1" y="93.2">C11</text>
<text x="189.2" y="94.9">C21</text>
<text x="194.4" y="94.9">104</text>
<text x="201.4" y="92.7">C22</text>
<text x="206.2" y="92.7">104</text>
<text x="209.5" y="95.2">R5</text>
<text x="209.5" y="90.3">R4</text>
<text x="209.5" y="93.2">30K</text>
<text x="29.6" y="96.4">C13</text>
<text x="33.5" y="96.1">224</text>
<text x="178.6" y="99.1">105</text>
<text x="184.1" y="98.8">R2</text>
<text x="184.1" y="100.8">22K</text>
<text x="201.7" y="97.6">C23</text>
<text x="206" y="97.6">104</text>
<text x="209.5" y="98">30K</text>
<text x="236.4" y="100.2">CS8326C</text>
<text x="43.8" y="105.3">224</text>
<text x="43.9" y="103.6">C15</text>
<text x="92.3" y="105.1">AC6925B_QSOP24</text>
<text x="189.5" y="103.4">R3</text>
<text x="193.6" y="103.4">22K</text>
<text x="213.8" y="115.8">L6</text>
<text x="213.8" y="119.2">FB</text>
<text x="221.6" y="115.3">C24</text>
<text x="221.6" y="117.3">1nF</text>
<text x="149.4" y="125.7">TF1</text>
<text x="213.8" y="124.3">L7</text>
<text x="235.2" y="122.9">SPK</text>
<text x="235.5" y="120.9">J1</text>
<text x="45" y="131.3">S5</text>
<text x="213.8" y="128.2">FB</text>
<text x="221.6" y="127.4">C27</text>
<text x="221.6" y="129.4">1nF</text>
<text x="38.9" y="135.5">P/P/FM_SCAN/TALK</text>
<text x="99.1" y="133.9">R11</text>
<text x="99.1" y="135.9">6.8K</text>
<text x="105.7" y="136.1">C26</text>
<text x="126.3" y="137.4">4.7R</text>
<text x="126.6" y="135.6">R13</text>
<text x="138" y="132.5">R14</text>
<text x="138" y="134.2">3.3K</text>
<text x="41.3" y="142.7">PREV/V-/CH-</text>
<text x="43.8" y="138.6">S1</text>
<text x="90.2" y="142.2">C3</text>
<text x="101.8" y="142.9">M1</text>
<text x="105.7" y="141.5">104/224</text>
<text x="43.8" y="145.9">S2</text>
<text x="90.2" y="144.4">NC</text>
<text x="101.8" y="144.6">MIC</text>
<text x="126.8" y="144.4">C5</text>
<text x="126.8" y="146.4">NC</text>
<text x="41.3" y="150">NEXT/V+/CH+</text>
<text x="43.8" y="153.2">S3</text>
<text x="43.8" y="157.2">MODE</text>
<text x="149.4" y="157.2">SD-TF</text>
<text x="198" y="159.7">J2</text>
<text x="215.5" y="160.4">D3</text>
<text x="45.2" y="162.1">D4</text>
<text x="214" y="162.1">IN4001</text>
<text x="222.6" y="163.8">R15</text>
<text x="222.6" y="167.2">4.7R</text>
<text x="242.2" y="164.1">S6</text>
<text x="242.2" y="165.8">SW</text>
<text x="44.4" y="170.6">BLUE</text>
<text x="115.9" y="171.1">R12</text>
<text x="151.9" y="168.9">USB1</text>
<text x="211.4" y="170.3">224</text>
<text x="212.3" y="168.7">C18</text>
<text x="236.6" y="173.7">R19</text>
<text x="42.8" y="179.6">R17</text>
<text x="91.6" y="178.4">NC/105</text>
<text x="92.8" y="176.7">C28</text>
<text x="103.3" y="177.9">U3</text>
<text x="115.1" y="174.2">1R/NC</text>
<text x="128" y="175.9">C30</text>
<text x="128" y="177.9">NC</text>
<text x="218.7" y="177.9">3.4V~4.2V</text>
<text x="219.6" y="175.9">BT1</text>
<text x="236.6" y="175.4">NC</text>
<text x="42.8" y="183">NC</text>
<text x="50" y="184.4">R18</text>
<text x="58.6" y="182.5">D5</text>
<text x="213.4" y="181.9" transform="rotate(-90 213.4 181.9)">L8</text>
<text x="215.9" y="185.6" transform="rotate(-90 215.9 185.6)">1K@100MHZ</text>
<text x="44.4" y="189.7">Q1</text>
<text x="49.4" y="187.6">1K</text>
<text x="58.1" y="191.3">RED</text>
<text x="93.3" y="187.6">C29</text>
<text x="93.3" y="189.1">NC/225</text>
<text x="103.3" y="189.6">NC/LP3211S</text>
<text x="154.3" y="191.4">USB</text>
<text x="34.3" y="193">R16</text>
<text x="34.3" y="196.3">10K</text>
<text x="42" y="192.2">8850C/9015C</text>
</g>
<g font-size="1.8" fill="#f00">
<text x="143.3" y="69.4">102</text>
<text x="40.8" y="91.5">NC</text>
<text x="128.8" y="92.5">NC</text>
</g>
<text font-size="1.8" fill="#ee0e22" x="14.6" y="78">DACVDD电容可为NC，程序内部</text>
<text font-size="1.8" fill="#11037f" x="143.1" y="74.5">NC</text>
<g font-size="1.7" fill="#ee0e22">
<text x="14.6" y="79.8">电源请设置为LDO2模式</text>
<text x="137.2" y="92.5">蓝牙天线请尽量使用倒F型天线</text>
<text x="131.2" y="101">功放端有电容，VBAT电容可为NC</text>
</g>
<text font-size="1.7" fill="#f00" x="240.5" y="179.1">放电电阻，请预留</text>
</svg>
